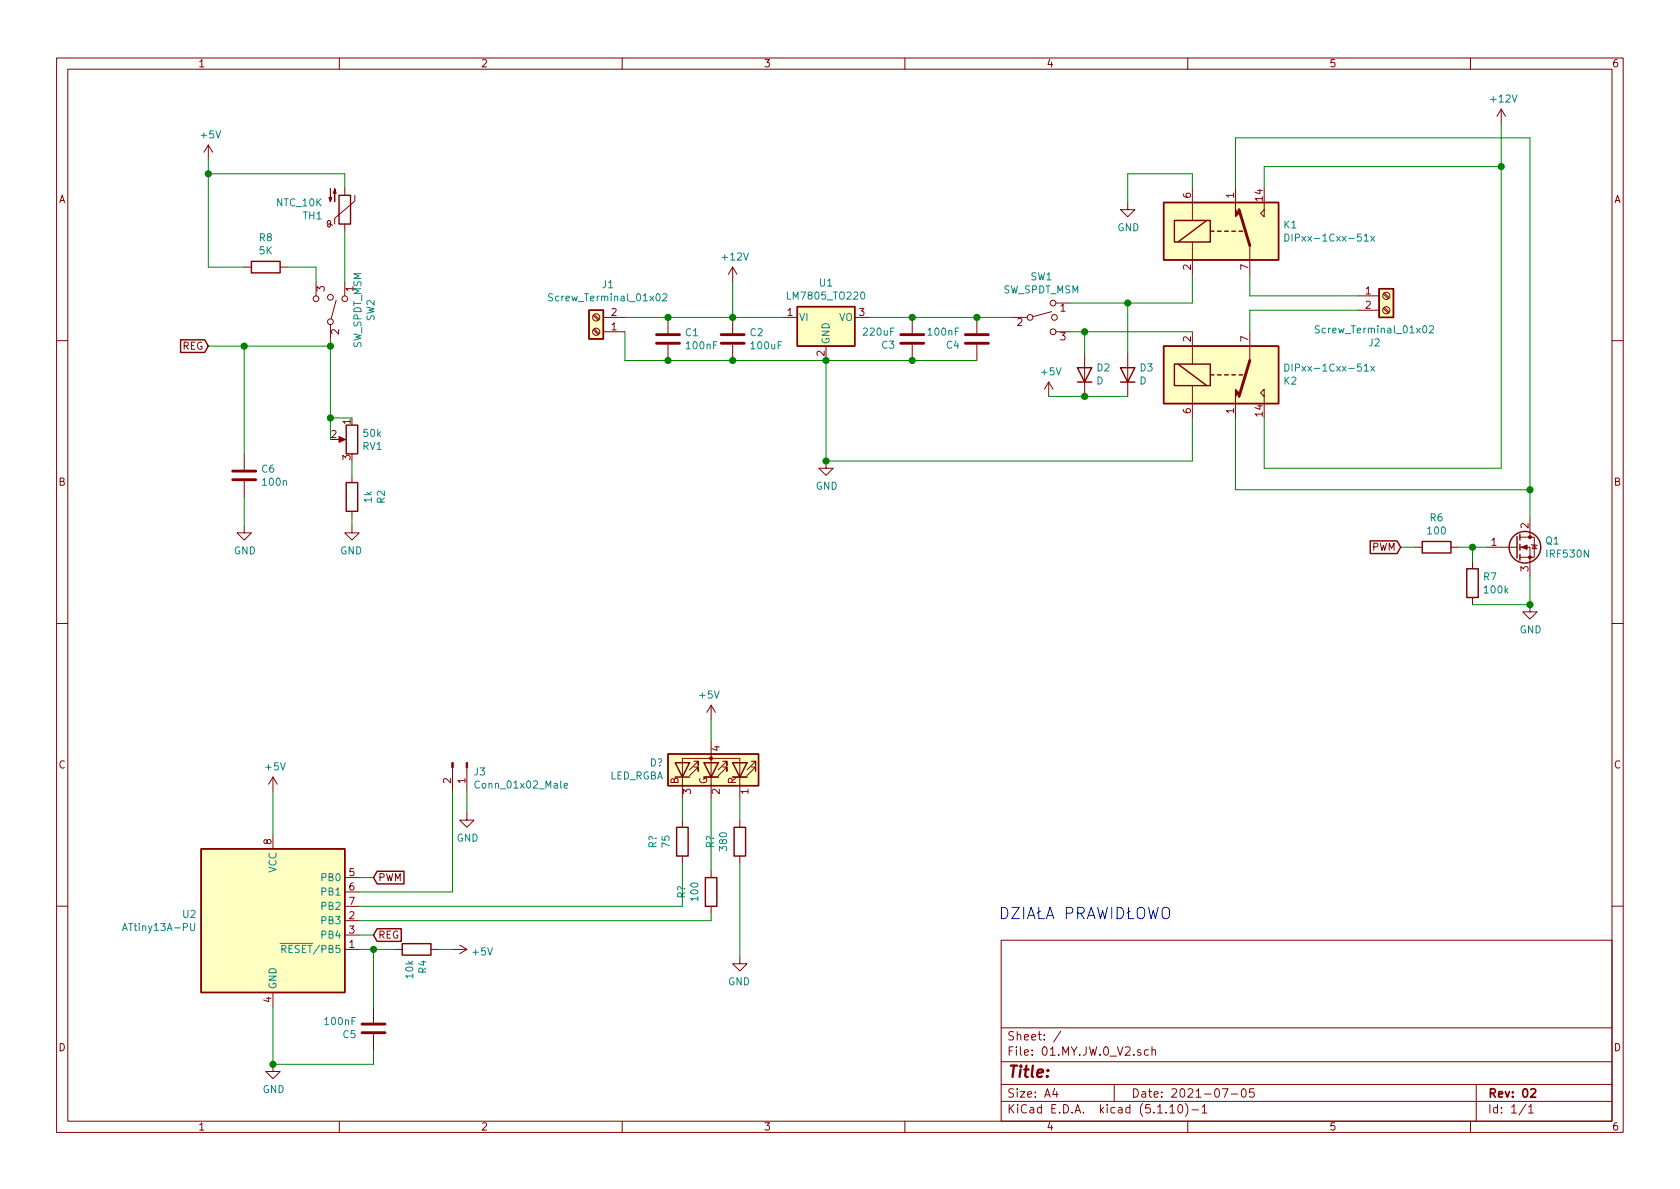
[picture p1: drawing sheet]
<svg xmlns="http://www.w3.org/2000/svg" width="297mm" height="210mm" viewBox="0 0 297 210" stroke-linecap="round" stroke-linejoin="round" font-family="sans-serif">
<g fill="none" stroke="#840000" stroke-width=".18">
<path d="M10 10.3h277v189.9h-277zM12 12.2h273v186.1h-273zM60 10.3v1.9M110 10.3v1.9M160 10.3v1.9M210 10.3v1.9M260 10.3v1.9M265.4 19.3l-.7 1.3M265.4 19.3v2.5M265.4 19.3l.8 1.3M36.8 25.6l-.7 1.3M36.8 25.6v2.6"/>
<path d="M36.8 25.6l.8 1.3M57.8 39.5l.1-.1v-.3l.3-.1 .2 .2v.7l-.2 .2-.3-.1v-.3l.3-.1h.3l.3 .3M61 33.3v1.2M61 39.6v1.3M62.7 34.5v1.1l-3.5 3v1M199.4 35.8v1.3h1.3l-1.3 1.2-1.3-1.2h1.3M210.8 33.3v5.7M218.4 33.3v2.5M223.5 35.8v2.5l-.6-.6 .6-.6M43.2 47.2h1.2M49.5 47.2h1.3M55.9 49.8v2.5"/>
<path d="M58.4 57.4v2.5M59.4 53.1l-.9 3.3M61 49.8v2.5M104.9 55.8l.9 .8M104.9 58.3l.9 .9M105.1 55.6l.8 .9M105.1 58.2l.8 .8M106.7 56.1h3.8M106.7 58.7h3.8M118.1 56.1v2.8M129.5 47.2l-.7 1.3M129.5 47.2v2.6"/>
<path d="M129.5 56.1v2.8M129.5 47.2l.8 1.3M138.4 56.1h2.6M151.1 56.1h2.6M161.3 56.1v2.8M172.7 56.1v2.8M179.1 56.1h2.5M185.9 55.1l-3.3 .9M186.7 53.6h2.5M186.7 58.7h2.5M210.8 42.8v5.7M210.8 58.7v5.7"/>
<path d="M221 43.4v5.1M221 58.7v5M240 52.3h3.8M240 54.9h3.8M244.6 54.5l.8 .9M244.6 52l.8 .8M244.8 54.4l.8 .8M244.8 51.8l.8 .8M10 60.2h2M59.7 77.7h1M118.1 61v2.7M129.5 61v2.7"/>
<path d="M146 61.2v2.5M161.3 61v2.7M172.7 61v2.7M185.4 67.6l-.7 1.2M185.4 67.6v2.5M185.4 67.6l.8 1.2M191.8 62.5v7.6M199.4 62.5v7.6M210.8 68.2v5.7M218.4 71.4v2.5M223.5 70.1l-.6-.6 .6-.7v2.6M285 60.2h2"/>
<path d="M43.2 93v1.2h1.2l-1.2 1.3-1.3-1.3h1.3M43.2 80.3v2.8M43.2 85.1v2.8M62.2 93v1.2h-1.2l1.2 1.3 1.3-1.3h-1.3M62.2 84.1v1.2M62.2 90.4v1.3M146 81.5v1.3h1.3l-1.3 1.3-1.2-1.3h1.2M250.2 96.8h1.3M256.5 96.8h1.3M260.3 99.3v1.3M262.9 96.8h5.3M268.7 96.8h1.8v5"/>
<path d="M268.7 95h2.6v3.5h-2.6M270.5 91.7v3.3M270.8 96.3l.1 .1h.8l.1 .1M271.3 96.4l.4 .6h-.8zM10 110.3h2M260.3 105.7v1.2M270.5 106.9v1.3h1.3l-1.3 1.3-1.3-1.3h1.3M285 110.3h2M48.3 137.4l-.8 1.3M48.3 137.4v2.5M48.3 137.4l.7 1.3M80 135.7v4.2"/>
<path d="M82.5 135.7v4.2M122.7 135.6h.7v.8v-.8l-1.5 1.6M122.7 134.6h.7v.8v-.8l-1.5 1.5M124.5 134.9h2.5zM124.5 137.4h2.5M125.7 124.7v2.5M125.7 131.1v10.1M125.7 124.7l.8 1.3M125.7 124.7l-.7 1.3M127 134.9h.1M127.8 135.6h.7v.8v-.8l-1.5 1.6M127.8 134.6h.7v.8v-.8l-1.5 1.5"/>
<path d="M129.5 134.9h2.6zM129.5 137.4h2.6M132.1 134.9h.1M132.8 135.6h.8v.8v-.8l-1.5 1.6M132.8 134.6h.8v.8v-.8l-1.5 1.5M48.3 147.6v2.5M61 155.2h2.5M61 157.7h2.5M82.5 143.8v1.2h1.3l-1.3 1.3-1.2-1.3h1.2M120.6 141.2v-7.1h10.2v7.1M120.6 145v1.3M120.6 151.4v1.2"/>
<path d="M125.7 153.9v1.3M130.8 145v1.3M130.8 151.4v1.2M10 160.2h2M48.3 175.5v2.5M61 167.9h2.5M61 162.8h2.5M61 165.3h2.5M61 160.3h2.5M66 178v2.8M69.8 167.9h1.3M76.2 167.9h1.3"/>
<path d="M80 167.9h2.5M81.3 167.1l1.2 .8M82.5 167.9l-1.2 .8M125.7 160.3v1.2M130.8 169.2v1.2h-1.3l1.3 1.3 1.3-1.3h-1.3M177 166.3h108v32h-108zM285 160.2h2M48.3 188.2v1.3h1.2l-1.2 1.2-1.3-1.2h1.3M60 198.3v1.9M66 182.9v2.8M110 198.3v1.9M160 198.3v1.9"/>
<path d="M177 194.8h108M177 191.8h108M177 187.8h108M177 181.8h108M186.5 192.5l-.4 1h1M186.8 193v1M187.6 182.3l-1.3 2M197 191.8v3M203 185.7l-.4-.1-.3 .3 .2 .6h.5M203.7 185.7l.2-.1 .4 .1v.9M203.7 185.1v1.5M206.8 195.8l.5-.5v1.5"/>
<path d="M206.8 196.8h.9M208.5 195.4l.1-.1a.8 .8 0 0 1 .5 .8 .8 .8 0 0 1-.5 .7 1 1 0 0 1-.1-1.4zM209.6 195.1a1.71 1.71 0 0 1 0 2.3M210 198.3v1.9M210.7 196.3h1.2M212.5 195.8l.5-.5v1.5M212.5 196.8h.9M216.1 192.5h1l-.6 1.5M217.7 193.5h1.1M219.6 192.7l.4-.2a.94 .94 0 0 1 0 1.5 .82 .82 0 0 1-.4-1.3zM221.7 192.5h-.7l-.1 .7 .2-.1 .5 .1 .2 .2-.1 .5-.2 .1-.6-.1M260 198.3v1.9"/>
<path d="M261 191.8v6.5M269.8 195.2l-1.2 2M270.3 195.8l.4-.5v1.5M270.3 196.8h.8"/>
<circle cx="55.9" cy="52.8" r=".51"/>
<circle cx="58.4" cy="56.9" r=".51"/>
<circle cx="58.4" cy="52.6" r=".51"/>
<circle cx="61" cy="52.8" r=".51"/>
<circle cx="105.4" cy="56.1" r=".63"/>
<circle cx="105.4" cy="58.7" r=".63"/>
<circle cx="182.1" cy="56.1" r=".51"/>
<circle cx="186.2" cy="58.7" r=".51"/>
<circle cx="186.2" cy="53.6" r=".51"/>
<circle cx="186.4" cy="56.1" r=".51"/>
<circle cx="245.1" cy="52.3" r=".63"/>
<circle cx="245.1" cy="54.9" r=".63"/>
</g>
<path d="M270.7 192.7l.2-.2h.3l.3 .5-.9 1h.9" fill="none" stroke="#840000" stroke-width=".3"/>
<g fill="none" stroke="#840000" stroke-width=".25">
<path d="M59.9 34.5h2.1v5.1h-2.1zM205.7 35.8h20.4v10.2h-20.4zM207.6 39h6.4v3.8h-6.4zM213.4 39l-5.1 3.8M44.4 46.2h5.1v2.1h-5.1zM104.1 54.9h2.6v5h-2.6zM141 54.2h10.1v7h-10.1zM214 40.9h.6M215.3 40.9h.6M216.5 40.9h.7M217.8 40.9h.6M219.1 40.9h.6"/>
<path d="M243.8 51h2.6v5.1h-2.6zM31.9 60.1h4.3l.6 1.1-.6 1.1h-4.3zM61.2 75.2h2v5.1h-2zM190.5 65h2.5l-1.2 2.6zM190.5 67.6h2.5M198.1 65h2.6l-1.3 2.6zM198.1 67.6h2.6M205.7 61.2h20.4v10.2h-20.4zM207.6 64.4h6.4v3.8h-6.4zM208.3 64.4l5.1 3.8M214 66.3h.6M215.3 66.3h.6"/>
<path d="M216.5 66.3h.7M217.8 66.3h.6M219.1 66.3h.6M61.2 85.3h2v5.1h-2zM242.3 95.7h4.7l.6 1.1-.6 1.1h-4.7zM251.5 95.8h5v2h-5zM268.2 94.9v3.8M268.7 94.5v1M268.7 96.3v1M268.7 98v1.1M259.3 100.6h2.1v5.1h-2.1zM118.1 133.3h16v5.6h-16z"/>
<path d="M119.4 134.9h2.5l-1.3 2.5zM119.4 137.4h2.5M124.5 134.9h2.5l-1.3 2.5zM124.5 137.4h2.5M129.5 134.9h2.6l-1.3 2.5zM129.5 137.4h2.6M35.6 150.1h25.4v25.4h-25.4zM66.7 154.1h4.7v2.2h-4.7l-.7-1.1zM119.6 146.3h2.1v5.1h-2.1zM124.7 155.2h2v5.1h-2zM129.8 146.3h2v5.1h-2zM66.7 164.2h4.2v2.3h-4.2l-.7-1.2z"/>
<path d="M71.1 166.9h5.1v2h-5.1z"/>
<circle cx="269.6" cy="96.8" r="2.79"/>
</g>
<g fill="#840000" stroke="#840000" stroke-width=".18">
<path d="M269 96.8l1-.4v.7z"/>
<path d="M218.4 35.8v1.3l.7 .6-.7 .6z"/>
<path d="M218.4 68.8l.7 .7-.7 .6v1.3z"/>
<path d="M59.9 77.2l1.2 .5-1.2 .5z"/>
<path d="M58.4 33.4v2.3l-.2-.8h.5l-.3 .8z"/>
<path d="M59.2 33.4l.2 .8h-.5l.3-.8v2.3z"/>
<path d="M79.9 134.9h.2v.8h-.2z"/>
<path d="M82.4 134.9h.3v.8h-.3z"/>
<circle cx="270.5" cy="98.5" r=".25"/>
<circle cx="270.5" cy="95" r=".25"/>
<circle cx="125.7" cy="134.1" r=".25"/>
</g>
<g fill="#ffffc2" stroke="#ffffc2" stroke-width=".18">
<path d="M205.7 35.8h20.4v10.2h-20.4z"/>
<path d="M205.7 61.2h20.4v10.2h-20.4z"/>
<path d="M104.1 54.9h2.6v5h-2.6z"/>
<path d="M118.1 133.3h16v5.6h-16z"/>
<path d="M243.8 51h2.6v5.1h-2.6z"/>
<path d="M141 54.2h10.1v7h-10.1z"/>
<path d="M35.6 150.1h25.4v25.4h-25.4z"/>
</g>
<g fill="none" stroke="#840000" stroke-width=".51">
<path d="M219.1 37.1l1.9 6.3M116.1 59.2h4M127.5 59.2h4.1M159.3 59.2h4M170.7 59.2h4.1M116.1 60.7h4M127.5 60.7h4.1M159.3 60.7h4M170.7 60.7h4.1M221 63.7l-1.9 6.4M41.1 84.8h4.1M41.1 83.3h4.1"/>
<path d="M64 181.1h4.1M64 182.6h4.1"/>
</g>
<g fill="none" stroke="#008484" stroke-width=".18">
<path d="M97.7 52l-.5-.1-.1 .2v.4l.6 .2v.3l-.2 .2h-.5M117.2 52.1l.5-.2 .2 .4v.2l-.8 .7h.8M227.2 41.4a.64 .64 0 0 1 .7 .6 .64 .64 0 0 1-.7 .6zM233.3 57.7l-.5-.1-.2 .1 .1 .5 .5 .2 .1 .2-.3 .3-.4-.1M241.2 42.6h.7M242.4 41.8l.6 .8M243 41.8l-.6 .8M252.8 57.7l.4-.1 .3 .4-.1 .2-.7 .7h.8M227.2 64.4a.64 .64 0 0 1 .7 .6 .64 .64 0 0 1-.7 .6zM241.2 65.6h.7M242.4 64.8l.6 .8M243 64.8l-.6 .8"/>
<path d="M99.7 138.9l.7-.1-.1-.2-.4-.1-.2 .2 .1 .6h.5M33.7 163.3v1l.2 .3h.3l.2-.3v-1M49.5 166.8h1.3M49.8 167.8h.6l.2-.2-.1-.3-.2-.1h-.5v1.2M50.1 167.8l.5 .6"/>
</g>
<g fill="none" stroke="#008400" stroke-width=".18">
<path d="M36.8 30.7h24.2v2.6M36.8 28.2v19h6.4M210.8 33.3v-2.6h-11.4v5.1M218.4 33.3v-8.9h52.1v67.3M265.4 21.8v61h-41.9v-8.9M265.4 29.5h-41.9v3.8M50.8 47.2h5.1v2.6M58.4 59.9v17.8M61 40.9v8.9M110.5 56.1h27.9M110.5 58.7v5h62.2M129.5 49.8v6.3"/>
<path d="M153.7 56.1h25.4M189.2 58.7h21.6M191.8 58.7v3.8M199.4 53.6v8.9M210.8 48.5v5.1h-21.6M221 48.5v3.8h19M240 54.9h-19v3.8M36.8 61.2h21.6M43.2 61.2v19.1M58.4 73.9h3.8M146 63.7v17.8h64.8v-7.6M185.4 70.1h14"/>
<path d="M218.4 73.9v12.7h52.1M43.2 87.9v5.1M62.2 81.5v2.6M62.2 91.7v1.3M247.6 96.8h2.6M257.8 96.8h5.1M260.3 96.8v2.5M270.5 101.8v5.1h-10.2M48.3 139.9v7.7M80 139.9v17.8h-16.5M82.5 139.9v3.9M125.7 127.2v3.9"/>
<path d="M63.5 155.2h2.5M120.6 141.2v3.8M120.6 152.6v7.7h-57.1M125.7 141.2v12.7M130.8 141.2v3.8M130.8 152.6v16.6M48.3 178v10.2h17.7v-2.5M63.5 167.9h6.3M63.5 165.3h2.5M66 167.9v10.1M77.5 167.9h2.5M125.7 161.5v1.3h-62.2"/>
</g>
<path d="M203.1 160.4l.4 2.1 .4-1.5 .4 1.5 .5-2.1M205.5 160.7a.68 .68 0 0 1 .8-.3 .68 .68 0 0 1 .5 .7v.7a.66 .66 0 0 1-.7 .7 .66 .66 0 0 1-.6-.7z" fill="none" stroke="#0000c2" stroke-width=".18"/>
<g fill="#008400" stroke="#008400" stroke-width=".25">
<circle cx="161.3" cy="56.1" r=".51"/>
<circle cx="43.2" cy="61.2" r=".51"/>
<circle cx="191.8" cy="70.1" r=".51"/>
<circle cx="129.5" cy="56.1" r=".51"/>
<circle cx="66" cy="167.9" r=".51"/>
<circle cx="129.5" cy="63.7" r=".51"/>
<circle cx="118.1" cy="56.1" r=".51"/>
<circle cx="118.1" cy="63.7" r=".51"/>
<circle cx="48.3" cy="188.2" r=".51"/>
<circle cx="161.3" cy="63.7" r=".51"/>
<circle cx="146.1" cy="63.7" r=".51"/>
<circle cx="36.8" cy="30.7" r=".51"/>
<circle cx="265.4" cy="29.5" r=".51"/>
<circle cx="270.5" cy="86.6" r=".51"/>
<circle cx="172.7" cy="56.1" r=".51"/>
<circle cx="199.4" cy="53.6" r=".51"/>
<circle cx="146.1" cy="81.5" r=".51"/>
<circle cx="191.8" cy="58.7" r=".51"/>
<circle cx="58.4" cy="73.9" r=".51"/>
<circle cx="260.3" cy="96.8" r=".51"/>
<circle cx="58.4" cy="61.2" r=".51"/>
<circle cx="270.5" cy="106.9" r=".51"/>
</g>
<text font-size="2.8" fill="#0000c2" x="176.5" y="162.6">DZIAA PRAWIDOWO</text>
<text font-size="2.8" fill="#840000" x="178" y="190.5">Title:</text>
<g font-size="2.1" fill="#840000">
<text x="178" y="184">Sheet: /</text>
<text x="178" y="186.7">File: 01.MY.JW.0_V2.sch</text>
<text x="178" y="196.9">KiCad E.D.A. kicad (5.1.10)-1</text>
<text x="178" y="194.1">Size: A4</text>
<text x="200" y="194.1">Date: 2021-07-05</text>
<text x="263" y="194.1">Rev: 02</text>
<text x="263" y="196.9">Id: 1/1</text>
</g>
<g font-size="1.8" fill="#840000">
<text x="35" y="11.9">1</text>
<text x="85" y="11.9">2</text>
<text x="135" y="11.9">3</text>
<text x="185" y="11.9">4</text>
<text x="235" y="11.9">5</text>
<text x="285" y="11.9">6</text>
<text x="10.4" y="35.9">A</text>
<text x="210.6" y="35" transform="rotate(-90 210.6 35)">6</text>
<text x="218.2" y="35" transform="rotate(-90 218.2 35)">1</text>
<text x="223.3" y="35.5" transform="rotate(-90 223.3 35.5)">14</text>
<text x="285.4" y="35.9">A</text>
<text x="210.6" y="47.7" transform="rotate(-90 210.6 47.7)">2</text>
<text x="220.7" y="47.7" transform="rotate(-90 220.7 47.7)">7</text>
<text x="57.4" y="51.5" transform="rotate(-90 57.4 51.5)">3</text>
<text x="62.5" y="51.5" transform="rotate(-90 62.5 51.5)">1</text>
<text x="241.5" y="52.1">1</text>
<text x="59.9" y="59.2" transform="rotate(-90 59.9 59.2)">2</text>
<text x="108.1" y="58.4">1</text>
<text x="108.1" y="55.9">2</text>
<text x="139.2" y="55.9">1</text>
<text x="151.9" y="55.9">3</text>
<text x="179.9" y="57.7">2</text>
<text x="187.5" y="55.1">1</text>
<text x="241.5" y="54.6">2</text>
<text x="32.2" y="61.8">REG</text>
<text x="145.8" y="63" transform="rotate(-90 145.8 63)">2</text>
<text x="187.5" y="60.2">3</text>
<text x="210.6" y="60.4" transform="rotate(-90 210.6 60.4)">2</text>
<text x="220.7" y="60.4" transform="rotate(-90 220.7 60.4)">7</text>
<text x="58.6" y="77.5">2</text>
<text x="62" y="75" transform="rotate(-90 62 75)">1</text>
<text x="210.6" y="73.1" transform="rotate(-90 210.6 73.1)">6</text>
<text x="218.2" y="73.1" transform="rotate(-90 218.2 73.1)">1</text>
<text x="223.3" y="73.6" transform="rotate(-90 223.3 73.6)">14</text>
<text x="62" y="81.4" transform="rotate(-90 62 81.4)">3</text>
<text x="10.4" y="85.9">B</text>
<text x="285.4" y="85.9">B</text>
<text x="270.3" y="93.4" transform="rotate(-90 270.3 93.4)">2</text>
<text x="242.5" y="97.4">PWM</text>
<text x="263.7" y="96.5">1</text>
<text x="270.3" y="101.1" transform="rotate(-90 270.3 101.1)">3</text>
<text x="10.4" y="135.9">C</text>
<text x="127.3" y="132.8" transform="rotate(-90 127.3 132.8)">4</text>
<text x="285.4" y="135.9">C</text>
<text x="79.8" y="138.5" transform="rotate(-90 79.8 138.5)">2</text>
<text x="82.3" y="138.5" transform="rotate(-90 82.3 138.5)">1</text>
<text x="120" y="138.7" transform="rotate(-90 120 138.7)">B</text>
<text x="122.2" y="140.4" transform="rotate(-90 122.2 140.4)">3</text>
<text x="125" y="138.7" transform="rotate(-90 125 138.7)">G</text>
<text x="127.3" y="140.4" transform="rotate(-90 127.3 140.4)">2</text>
<text x="130.1" y="138.7" transform="rotate(-90 130.1 138.7)">R</text>
<text x="132.3" y="140.4" transform="rotate(-90 132.3 140.4)">1</text>
<text x="48" y="149.3" transform="rotate(-90 48 149.3)">8</text>
<text x="61.7" y="154.9">5</text>
<text x="66.8" y="155.8">PWM</text>
<text x="61.7" y="157.5">6</text>
<text x="61.7" y="160">7</text>
<text x="61.7" y="167.6">1</text>
<text x="61.7" y="162.6">2</text>
<text x="61.7" y="165.1">3</text>
<text x="66.8" y="166">REG</text>
<text x="48" y="177.3" transform="rotate(-90 48 177.3)">4</text>
<text x="10.4" y="185.9">D</text>
<text x="285.4" y="185.9">D</text>
<text x="35" y="199.9">1</text>
<text x="85" y="199.9">2</text>
<text x="135" y="199.9">3</text>
<text x="185" y="199.9">4</text>
<text x="235" y="199.9">5</text>
<text x="285" y="199.9">6</text>
</g>
<g font-size="1.8" fill="#008484">
<text x="263.7" y="18.1">+12V</text>
<text x="35.6" y="24.5">+5V</text>
<text x="49" y="36.5">NTC_10K</text>
<text x="53.6" y="38.8">TH1</text>
<text x="197.6" y="40.9">GND</text>
<text x="227" y="40.4">K1</text>
<text x="45.9" y="42.7">R8</text>
<text x="45.9" y="45">5K</text>
<text x="127.8" y="46.1">+12V</text>
<text x="228.4" y="42.7">DIPxx-1Cxx-51x</text>
<text x="97.7" y="53.3">Screw_Terminal_01x02</text>
<text x="106.5" y="51">J1</text>
<text x="139.6" y="53">LM7805_TO220</text>
<text x="144.9" y="50.7">U1</text>
<text x="177.3" y="51.9">SW_SPDT_MSM</text>
<text x="182.2" y="49.6">SW1</text>
<text x="66.2" y="56.8" transform="rotate(-90 66.2 56.8)">SW2</text>
<text x="121.2" y="59.5">C1</text>
<text x="132.7" y="59.5">C2</text>
<text x="141.2" y="56.8">VI</text>
<text x="148.3" y="56.8">VO</text>
<text x="152.8" y="59.4">220uF</text>
<text x="164.2" y="59.4">100nF</text>
<text x="233.3" y="58.9">Screw_Terminal_01x02</text>
<text x="63.9" y="61.7" transform="rotate(-90 63.9 61.7)">SW_SPDT_MSM</text>
<text x="121.5" y="61.8">100nF</text>
<text x="132.9" y="61.8">100uF</text>
<text x="146.7" y="61" transform="rotate(-90 146.7 61)">GND</text>
<text x="155.9" y="61.7">C3</text>
<text x="167.4" y="61.7">C4</text>
<text x="194" y="65.7">D2</text>
<text x="201.6" y="65.7">D3</text>
<text x="228.4" y="65.7">DIPxx-1Cxx-51x</text>
<text x="242.1" y="61.3">J2</text>
<text x="184.2" y="66.4">+5V</text>
<text x="193.9" y="68">D</text>
<text x="201.5" y="68">D</text>
<text x="227" y="68">K2</text>
<text x="64.3" y="77.3">50k</text>
<text x="46.3" y="83.6">C6</text>
<text x="64.2" y="79.6">RV1</text>
<text x="46.6" y="85.9">100n</text>
<text x="65.7" y="88.8" transform="rotate(-90 65.7 88.8)">1k</text>
<text x="68" y="89" transform="rotate(-90 68 89)">R2</text>
<text x="144.2" y="86.6">GND</text>
<text x="252.5" y="94.5">100</text>
<text x="252.9" y="92.2">R6</text>
<text x="41.4" y="98">GND</text>
<text x="60.1" y="98">GND</text>
<text x="273.3" y="96.3">Q1</text>
<text x="273.7" y="98.6">IRF530N</text>
<text x="262.3" y="102.6">R7</text>
<text x="262.6" y="104.9">100k</text>
<text x="268.7" y="112">GND</text>
<text x="123.7" y="123.5">+5V</text>
<text x="47" y="136.2">+5V</text>
<text x="83.9" y="137.1">J3</text>
<text x="107.7" y="137.8">LED_RGBA</text>
<text x="114.9" y="135.5">D?</text>
<text x="84.5" y="139.4">Conn_01x02_Male</text>
<text x="80.7" y="148.8">GND</text>
<text x="118.4" y="149.8" transform="rotate(-90 118.4 149.8)">75</text>
<text x="48.9" y="154.4" transform="rotate(-90 48.9 154.4)">VCC</text>
<text x="57" y="155.8">PB0</text>
<text x="116.1" y="150" transform="rotate(-90 116.1 150)">R?</text>
<text x="126.2" y="150" transform="rotate(-90 126.2 150)">R?</text>
<text x="128.5" y="150.3" transform="rotate(-90 128.5 150.3)">380</text>
<text x="57" y="158.4">PB1</text>
<text x="57" y="160.9">PB2</text>
<text x="121.2" y="158.9" transform="rotate(-90 121.2 158.9)">R?</text>
<text x="123.5" y="159.2" transform="rotate(-90 123.5 159.2)">100</text>
<text x="22.3" y="164.6">ATtiny13A-PU</text>
<text x="32.4" y="162.3">U2</text>
<text x="57" y="163.4">PB3</text>
<text x="57" y="166">PB4</text>
<text x="50.6" y="168.5">RESET/PB5</text>
<text x="73.1" y="172.9" transform="rotate(-90 73.1 172.9)">10k</text>
<text x="75.4" y="172.1" transform="rotate(-90 75.4 172.1)">R4</text>
<text x="83.7" y="169">+5V</text>
<text x="48.9" y="175" transform="rotate(-90 48.9 175)">GND</text>
<text x="128.7" y="174.2">GND</text>
<text x="57.6" y="181.3">100nF</text>
<text x="60.7" y="183.6">C5</text>
<text x="46.4" y="193.3">GND</text>
</g>
</svg>
